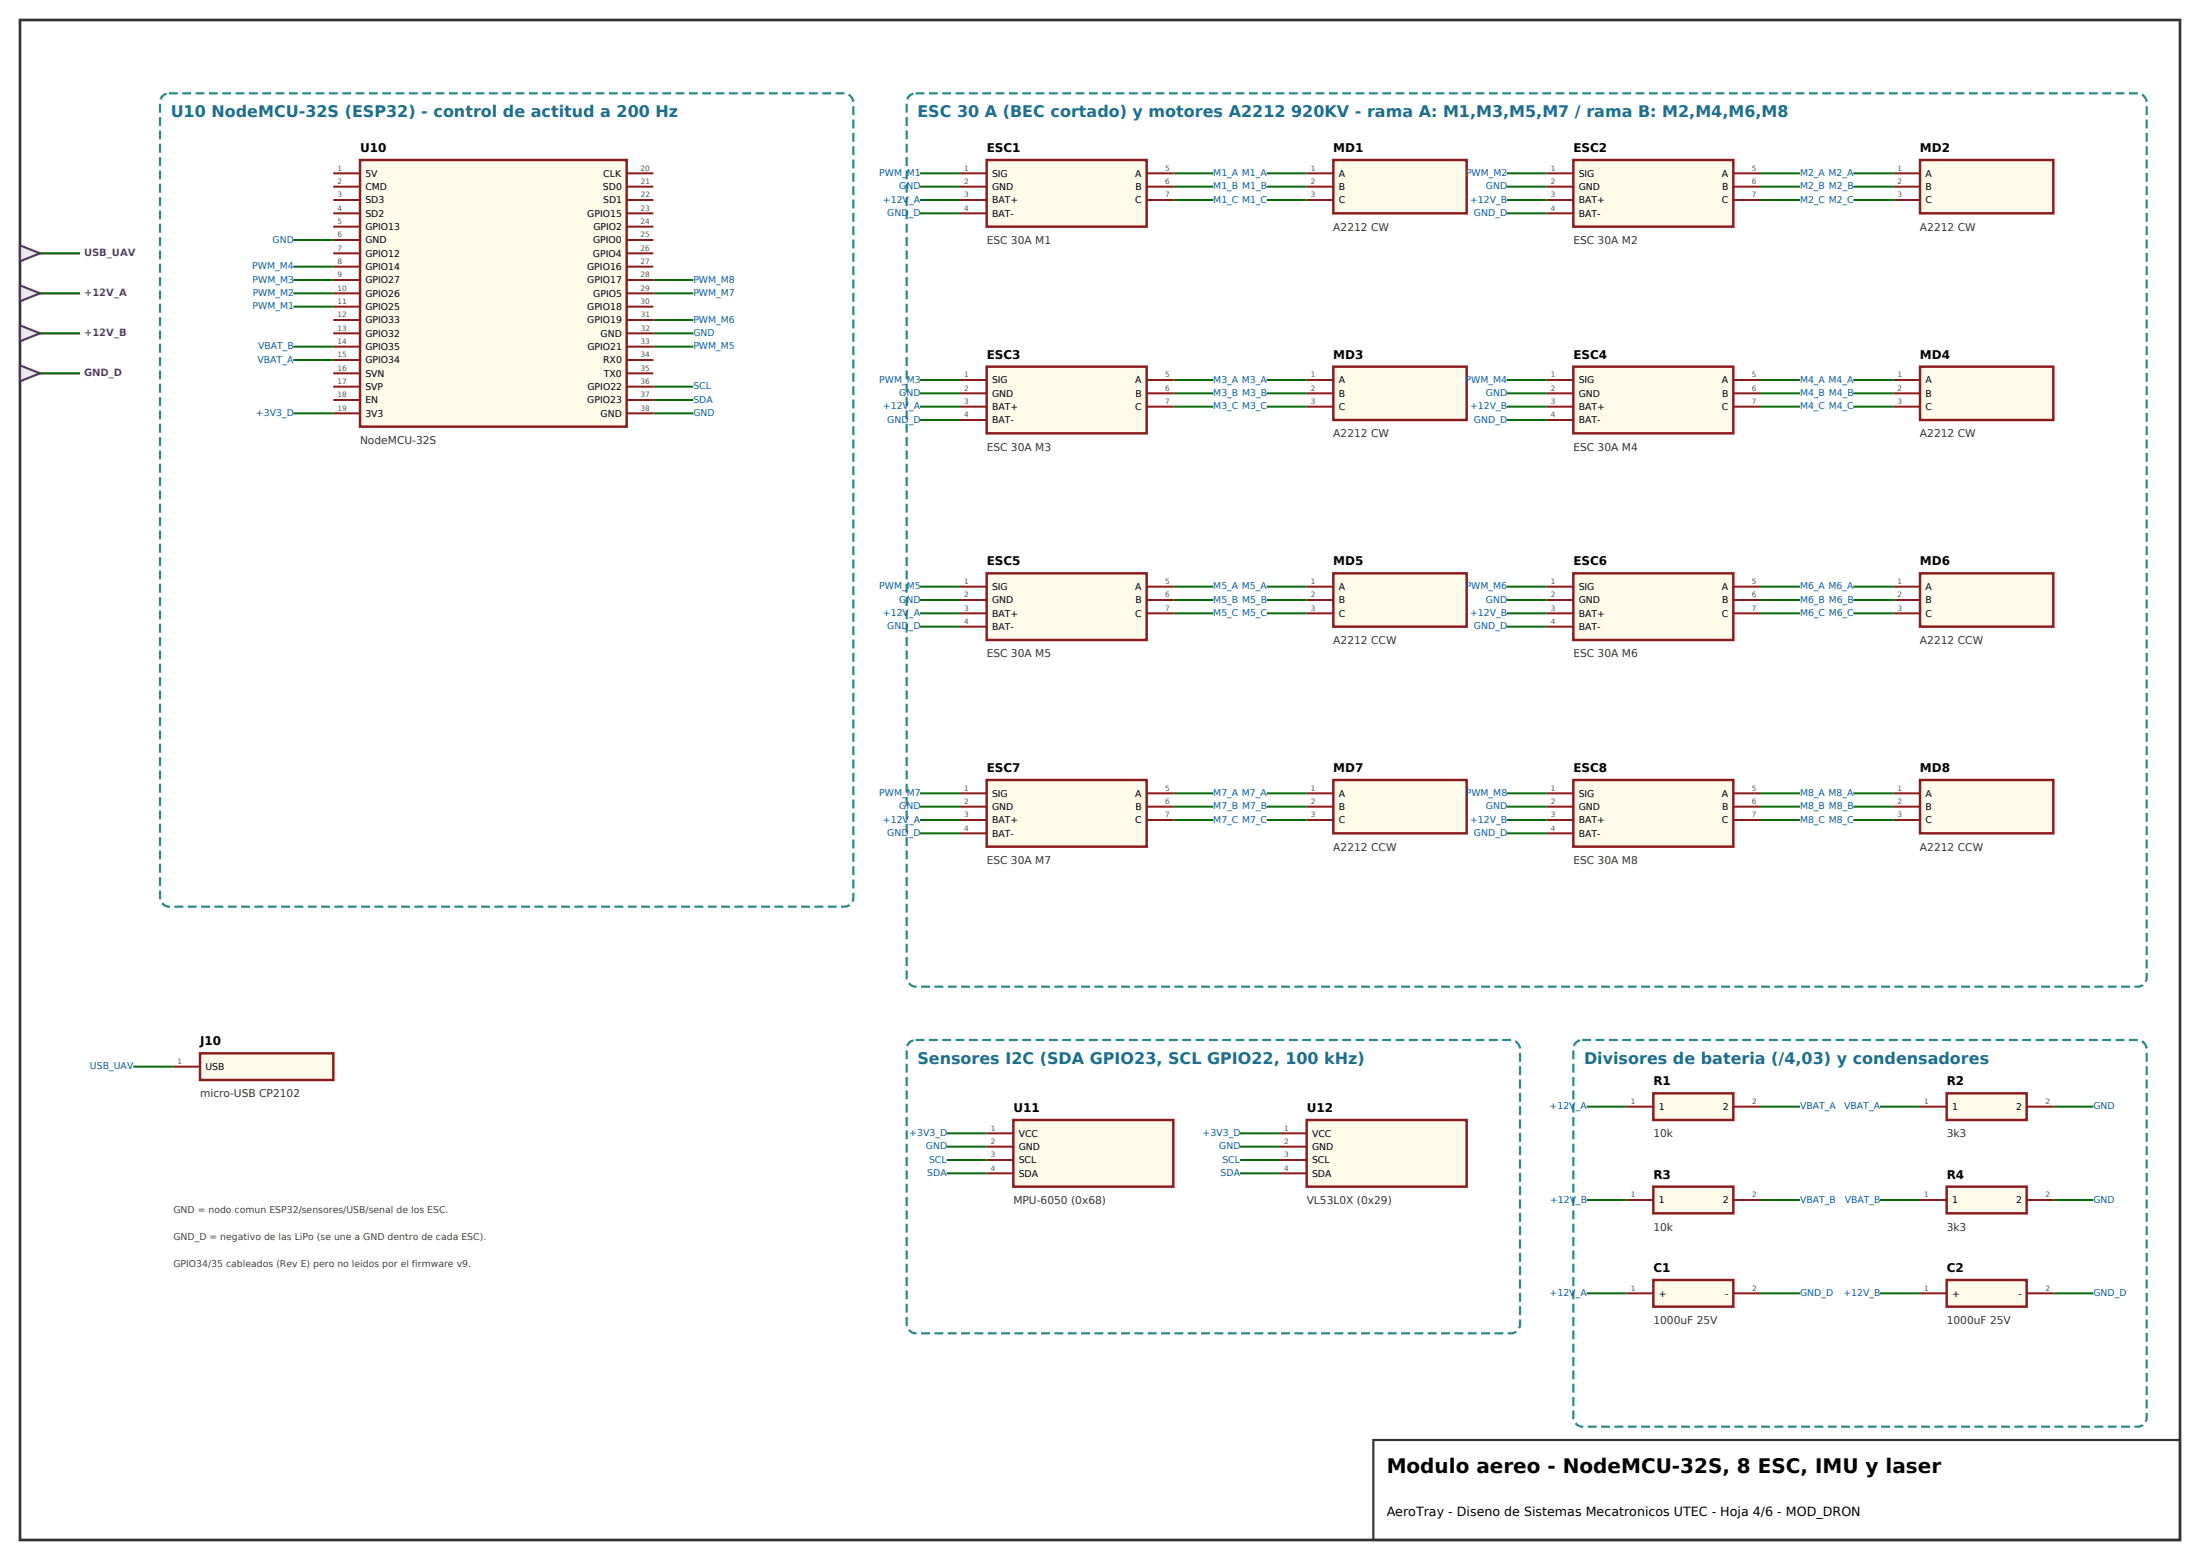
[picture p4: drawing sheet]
<svg xmlns="http://www.w3.org/2000/svg" width="262mm" height="186mm" viewBox="0 0 262 186" stroke-linecap="round" stroke-linejoin="round" font-family="sans-serif">
<path d="M2.4 2.4h257.2v181h-257.2z" fill="none" stroke="#333" stroke-width=".32"/>
<path d="M163.5 171.4h96.1v12h-96.1z" fill="none" stroke="#333" stroke-width=".26"/>
<path d="M19.3 11.5l.5-.3 .3-.1h80.4a1.13 1.13 0 0 1 1.1 1.1v94.7a1.06 1.06 0 0 1-1.1 1h-80.4a1.13 1.13 0 0 1-1.1-1v-94.7zM108.4 11.3l.6-.2h145.5a1.13 1.13 0 0 1 1.1 1.1v104.2a1.06 1.06 0 0 1-1.1 1.1h-145.5a1.13 1.13 0 0 1-1.1-1.1v-104.2l.1-.4zM108.2 124.3l.5-.4 .3-.1h70.9a1.13 1.13 0 0 1 1.1 1.1v32.8a1.06 1.06 0 0 1-1.1 1h-70.9a1.13 1.13 0 0 1-1.1-1v-32.8zM187.5 124.3l.5-.4 .4-.1h66.1a1.13 1.13 0 0 1 1.1 1.1v43.9a1.06 1.06 0 0 1-1.1 1.1h-66.1a1.13 1.13 0 0 1-1.1-1.1v-43.9z" fill="none" stroke="#2a8a8a" stroke-width=".26" stroke-dasharray="1.1 .5" stroke-linecap="butt"/>
<path d="M42.9 19h31.7v31.8h-31.7z" fill="#fffbea" stroke="#8b1a1a" stroke-width=".29"/>
<g fill="none" stroke="#8b1a1a" stroke-width=".24">
<path d="M39.7 20.6h3.2M39.7 22.2h3.2M39.7 23.8h3.2M39.7 25.4h3.2M39.7 27h3.2M39.7 28.6h3.2M39.7 30.2h3.2M39.7 31.7h3.2M39.7 33.3h3.2M39.7 34.9h3.2M39.7 36.5h3.2M39.7 38.1h3.2"/>
<path d="M39.7 39.7h3.2M74.6 20.6h3.2M74.6 22.2h3.2M74.6 23.8h3.2M74.6 25.4h3.2M74.6 27h3.2M74.6 28.6h3.2M74.6 30.2h3.2M74.6 31.7h3.2M74.6 33.3h3.2M74.6 34.9h3.2M74.6 36.5h3.2"/>
<path d="M74.6 38.1h3.2M74.6 39.7h3.2M39.7 41.3h3.2M39.7 42.9h3.2M39.7 44.4h3.2M39.7 46h3.2M39.7 47.6h3.2M39.7 49.2h3.2M74.6 41.3h3.2M74.6 42.9h3.2M74.6 44.4h3.2M74.6 46h3.2"/>
<path d="M74.6 47.6h3.2M74.6 49.2h3.2"/>
</g>
<g fill="none" stroke="#0a6b0a" stroke-width=".24">
<path d="M34.9 28.6h4.8M34.9 31.7h4.8M34.9 33.3h4.8M34.9 34.9h4.8M34.9 36.5h4.8M77.8 33.3h4.7M77.8 34.9h4.7M77.8 38.1h4.7M77.8 39.7h4.7M34.9 41.3h4.8M34.9 42.9h4.8M34.9 49.2h4.8"/>
<path d="M77.8 41.3h4.7M77.8 49.2h4.7M77.8 46h4.7M77.8 47.6h4.7"/>
</g>
<path d="M23.8 125.4h15.9v3.2h-15.9z" fill="#fffbea" stroke="#8b1a1a" stroke-width=".29"/>
<path d="M20.6 127h3.2" fill="none" stroke="#8b1a1a" stroke-width=".24"/>
<path d="M15.9 127h4.7" fill="none" stroke="#0a6b0a" stroke-width=".24"/>
<path d="M117.5 19h19v8h-19z" fill="#fffbea" stroke="#8b1a1a" stroke-width=".29"/>
<path d="M114.3 20.6h3.2M114.3 22.2h3.2M114.3 23.8h3.2M114.3 25.4h3.2M136.5 20.6h3.2M136.5 22.2h3.2M136.5 23.8h3.2" fill="none" stroke="#8b1a1a" stroke-width=".24"/>
<path d="M109.5 20.6h4.8M109.5 22.2h4.8M109.5 23.8h4.8M109.5 25.4h4.8M139.7 20.6h4.8M139.7 22.2h4.8M139.7 23.8h4.8" fill="none" stroke="#0a6b0a" stroke-width=".24"/>
<path d="M158.7 19h15.9v6.4h-15.9z" fill="#fffbea" stroke="#8b1a1a" stroke-width=".29"/>
<path d="M155.6 20.6h3.1M155.6 22.2h3.1M155.6 23.8h3.1" fill="none" stroke="#8b1a1a" stroke-width=".24"/>
<path d="M150.8 20.6h4.8M150.8 22.2h4.8M150.8 23.8h4.8" fill="none" stroke="#0a6b0a" stroke-width=".24"/>
<path d="M187.3 19h19.1v8h-19.1z" fill="#fffbea" stroke="#8b1a1a" stroke-width=".29"/>
<path d="M184.1 20.6h3.2M184.1 22.2h3.2M184.1 23.8h3.2M184.1 25.4h3.2M206.4 20.6h3.1M206.4 22.2h3.1M206.4 23.8h3.1" fill="none" stroke="#8b1a1a" stroke-width=".24"/>
<path d="M179.4 20.6h4.7M179.4 22.2h4.7M179.4 23.8h4.7M179.4 25.4h4.7M209.5 20.6h4.8M209.5 22.2h4.8M209.5 23.8h4.8" fill="none" stroke="#0a6b0a" stroke-width=".24"/>
<path d="M228.6 19h15.9v6.4h-15.9z" fill="#fffbea" stroke="#8b1a1a" stroke-width=".29"/>
<path d="M225.4 20.6h3.2M225.4 22.2h3.2M225.4 23.8h3.2" fill="none" stroke="#8b1a1a" stroke-width=".24"/>
<path d="M220.7 20.6h4.7M220.7 22.2h4.7M220.7 23.8h4.7" fill="none" stroke="#0a6b0a" stroke-width=".24"/>
<path d="M117.5 43.7h19v7.9h-19z" fill="#fffbea" stroke="#8b1a1a" stroke-width=".29"/>
<path d="M114.3 45.2h3.2M114.3 46.8h3.2M114.3 48.4h3.2M114.3 50h3.2M136.5 45.2h3.2M136.5 46.8h3.2M136.5 48.4h3.2" fill="none" stroke="#8b1a1a" stroke-width=".24"/>
<path d="M109.5 45.2h4.8M109.5 46.8h4.8M109.5 48.4h4.8M109.5 50h4.8M139.7 45.2h4.8M139.7 46.8h4.8M139.7 48.4h4.8" fill="none" stroke="#0a6b0a" stroke-width=".24"/>
<path d="M158.7 43.7h15.9v6.3h-15.9z" fill="#fffbea" stroke="#8b1a1a" stroke-width=".29"/>
<path d="M155.6 45.2h3.1M155.6 46.8h3.1M155.6 48.4h3.1" fill="none" stroke="#8b1a1a" stroke-width=".24"/>
<path d="M150.8 45.2h4.8M150.8 46.8h4.8M150.8 48.4h4.8" fill="none" stroke="#0a6b0a" stroke-width=".24"/>
<path d="M187.3 43.7h19.1v7.9h-19.1z" fill="#fffbea" stroke="#8b1a1a" stroke-width=".29"/>
<path d="M184.1 45.2h3.2M184.1 46.8h3.2M184.1 48.4h3.2M184.1 50h3.2M206.4 45.2h3.1M206.4 46.8h3.1M206.4 48.4h3.1" fill="none" stroke="#8b1a1a" stroke-width=".24"/>
<path d="M179.4 45.2h4.7M179.4 46.8h4.7M179.4 48.4h4.7M179.4 50h4.7M209.5 45.2h4.8M209.5 46.8h4.8M209.5 48.4h4.8" fill="none" stroke="#0a6b0a" stroke-width=".24"/>
<path d="M228.6 43.7h15.9v6.3h-15.9z" fill="#fffbea" stroke="#8b1a1a" stroke-width=".29"/>
<path d="M225.4 45.2h3.2M225.4 46.8h3.2M225.4 48.4h3.2" fill="none" stroke="#8b1a1a" stroke-width=".24"/>
<path d="M220.7 45.2h4.7M220.7 46.8h4.7M220.7 48.4h4.7" fill="none" stroke="#0a6b0a" stroke-width=".24"/>
<path d="M117.5 68.3h19v7.9h-19z" fill="#fffbea" stroke="#8b1a1a" stroke-width=".29"/>
<path d="M114.3 69.8h3.2M114.3 71.4h3.2M114.3 73h3.2M114.3 74.6h3.2M136.5 69.8h3.2M136.5 71.4h3.2M136.5 73h3.2" fill="none" stroke="#8b1a1a" stroke-width=".24"/>
<path d="M109.5 69.8h4.8M109.5 71.4h4.8M109.5 73h4.8M109.5 74.6h4.8M139.7 69.8h4.8M139.7 71.4h4.8M139.7 73h4.8" fill="none" stroke="#0a6b0a" stroke-width=".24"/>
<path d="M158.7 68.3h15.9v6.3h-15.9z" fill="#fffbea" stroke="#8b1a1a" stroke-width=".29"/>
<path d="M155.6 69.8h3.1M155.6 71.4h3.1M155.6 73h3.1" fill="none" stroke="#8b1a1a" stroke-width=".24"/>
<path d="M150.8 69.8h4.8M150.8 71.4h4.8M150.8 73h4.8" fill="none" stroke="#0a6b0a" stroke-width=".24"/>
<path d="M187.3 68.3h19.1v7.9h-19.1z" fill="#fffbea" stroke="#8b1a1a" stroke-width=".29"/>
<path d="M184.1 69.8h3.2M184.1 71.4h3.2M184.1 73h3.2M184.1 74.6h3.2M206.4 69.8h3.1M206.4 71.4h3.1M206.4 73h3.1" fill="none" stroke="#8b1a1a" stroke-width=".24"/>
<path d="M179.4 69.8h4.7M179.4 71.4h4.7M179.4 73h4.7M179.4 74.6h4.7M209.5 69.8h4.8M209.5 71.4h4.8M209.5 73h4.8" fill="none" stroke="#0a6b0a" stroke-width=".24"/>
<path d="M228.6 68.3h15.9v6.3h-15.9z" fill="#fffbea" stroke="#8b1a1a" stroke-width=".29"/>
<path d="M225.4 69.8h3.2M225.4 71.4h3.2M225.4 73h3.2" fill="none" stroke="#8b1a1a" stroke-width=".24"/>
<path d="M220.7 69.8h4.7M220.7 71.4h4.7M220.7 73h4.7" fill="none" stroke="#0a6b0a" stroke-width=".24"/>
<path d="M117.5 92.9h19v7.9h-19z" fill="#fffbea" stroke="#8b1a1a" stroke-width=".29"/>
<path d="M114.3 94.5h3.2M114.3 96h3.2M114.3 97.6h3.2M114.3 99.2h3.2M136.5 94.5h3.2M136.5 96h3.2M136.5 97.6h3.2" fill="none" stroke="#8b1a1a" stroke-width=".24"/>
<path d="M109.5 94.5h4.8M109.5 96h4.8M109.5 97.6h4.8M109.5 99.2h4.8M139.7 94.5h4.8M139.7 96h4.8M139.7 97.6h4.8" fill="none" stroke="#0a6b0a" stroke-width=".24"/>
<path d="M158.7 92.9h15.9v6.3h-15.9z" fill="#fffbea" stroke="#8b1a1a" stroke-width=".29"/>
<path d="M155.6 94.5h3.1M155.6 96h3.1M155.6 97.6h3.1" fill="none" stroke="#8b1a1a" stroke-width=".24"/>
<path d="M150.8 94.5h4.8M150.8 96h4.8M150.8 97.6h4.8" fill="none" stroke="#0a6b0a" stroke-width=".24"/>
<path d="M187.3 92.9h19.1v7.9h-19.1z" fill="#fffbea" stroke="#8b1a1a" stroke-width=".29"/>
<path d="M184.1 94.5h3.2M184.1 96h3.2M184.1 97.6h3.2M184.1 99.2h3.2M206.4 94.5h3.1M206.4 96h3.1M206.4 97.6h3.1" fill="none" stroke="#8b1a1a" stroke-width=".24"/>
<path d="M179.4 94.5h4.7M179.4 96h4.7M179.4 97.6h4.7M179.4 99.2h4.7M209.5 94.5h4.8M209.5 96h4.8M209.5 97.6h4.8" fill="none" stroke="#0a6b0a" stroke-width=".24"/>
<path d="M228.6 92.9h15.9v6.3h-15.9z" fill="#fffbea" stroke="#8b1a1a" stroke-width=".29"/>
<path d="M225.4 94.5h3.2M225.4 96h3.2M225.4 97.6h3.2" fill="none" stroke="#8b1a1a" stroke-width=".24"/>
<path d="M220.7 94.5h4.7M220.7 96h4.7M220.7 97.6h4.7" fill="none" stroke="#0a6b0a" stroke-width=".24"/>
<path d="M120.6 133.3h19.1v8h-19.1z" fill="#fffbea" stroke="#8b1a1a" stroke-width=".29"/>
<path d="M117.5 134.9h3.1M117.5 136.5h3.1M117.5 138.1h3.1M117.5 139.7h3.1" fill="none" stroke="#8b1a1a" stroke-width=".24"/>
<path d="M112.7 134.9h4.8M112.7 136.5h4.8M112.7 138.1h4.8M112.7 139.7h4.8" fill="none" stroke="#0a6b0a" stroke-width=".24"/>
<path d="M155.6 133.3h19v8h-19z" fill="#fffbea" stroke="#8b1a1a" stroke-width=".29"/>
<path d="M152.4 134.9h3.2M152.4 136.5h3.2M152.4 138.1h3.2M152.4 139.7h3.2" fill="none" stroke="#8b1a1a" stroke-width=".24"/>
<path d="M147.6 134.9h4.8M147.6 136.5h4.8M147.6 138.1h4.8M147.6 139.7h4.8" fill="none" stroke="#0a6b0a" stroke-width=".24"/>
<path d="M196.8 130.2h9.6v3.1h-9.6z" fill="#fffbea" stroke="#8b1a1a" stroke-width=".29"/>
<path d="M193.7 131.8h3.1M206.4 131.8h3.1" fill="none" stroke="#8b1a1a" stroke-width=".24"/>
<path d="M188.9 131.8h4.8M209.5 131.8h4.8" fill="none" stroke="#0a6b0a" stroke-width=".24"/>
<path d="M231.8 130.2h9.5v3.1h-9.5z" fill="#fffbea" stroke="#8b1a1a" stroke-width=".29"/>
<path d="M228.6 131.8h3.2M241.3 131.8h3.2" fill="none" stroke="#8b1a1a" stroke-width=".24"/>
<path d="M223.8 131.8h4.8M244.5 131.8h4.7" fill="none" stroke="#0a6b0a" stroke-width=".24"/>
<path d="M196.8 141.3h9.6v3.2h-9.6z" fill="#fffbea" stroke="#8b1a1a" stroke-width=".29"/>
<path d="M193.7 142.9h3.1M206.4 142.9h3.1" fill="none" stroke="#8b1a1a" stroke-width=".24"/>
<path d="M188.9 142.9h4.8M209.5 142.9h4.8" fill="none" stroke="#0a6b0a" stroke-width=".24"/>
<path d="M231.8 141.3h9.5v3.2h-9.5z" fill="#fffbea" stroke="#8b1a1a" stroke-width=".29"/>
<path d="M228.6 142.9h3.2M241.3 142.9h3.2" fill="none" stroke="#8b1a1a" stroke-width=".24"/>
<path d="M223.8 142.9h4.8M244.5 142.9h4.7" fill="none" stroke="#0a6b0a" stroke-width=".24"/>
<path d="M196.8 152.4h9.6v3.2h-9.6z" fill="#fffbea" stroke="#8b1a1a" stroke-width=".29"/>
<path d="M193.7 154h3.1M206.4 154h3.1" fill="none" stroke="#8b1a1a" stroke-width=".24"/>
<path d="M188.9 154h4.8M209.5 154h4.8" fill="none" stroke="#0a6b0a" stroke-width=".24"/>
<path d="M231.8 152.4h9.5v3.2h-9.5z" fill="#fffbea" stroke="#8b1a1a" stroke-width=".29"/>
<path d="M228.6 154h3.2M241.3 154h3.2" fill="none" stroke="#8b1a1a" stroke-width=".24"/>
<path d="M223.8 154h4.8M244.5 154h4.7" fill="none" stroke="#0a6b0a" stroke-width=".24"/>
<path d="M2.4 29.2l2.4 1-2.4 .9z" fill="#e9d3f5" stroke="#6a2c91" stroke-width=".26"/>
<path d="M4.8 30.2h4.7" fill="none" stroke="#0a6b0a" stroke-width=".26"/>
<path d="M2.4 34l2.4 .9-2.4 1z" fill="#e9d3f5" stroke="#6a2c91" stroke-width=".26"/>
<path d="M4.8 34.9h4.7" fill="none" stroke="#0a6b0a" stroke-width=".26"/>
<path d="M2.4 38.7l2.4 1-2.4 .9z" fill="#e9d3f5" stroke="#6a2c91" stroke-width=".26"/>
<path d="M4.8 39.7h4.7" fill="none" stroke="#0a6b0a" stroke-width=".26"/>
<path d="M2.4 43.5l2.4 .9-2.4 1z" fill="#e9d3f5" stroke="#6a2c91" stroke-width=".26"/>
<path d="M4.8 44.4h4.7" fill="none" stroke="#0a6b0a" stroke-width=".26"/>
<text font-size="2.4" x="165.1" y="175.4">Modulo aereo - NodeMCU-32S, 8 ESC, IMU y laser</text>
<g font-size="1.9" fill="#1f6f8b">
<text x="20.3" y="14">U10 NodeMCU-32S (ESP32) - control de actitud a 200 Hz</text>
<text x="109.2" y="14">ESC 30 A (BEC cortado) y motores A2212 920KV - rama A: M1,M3,M5,M7 / rama B: M2,M4,M6,M8</text>
<text x="109.2" y="126.7">Sensores I2C (SDA GPIO23, SCL GPIO22, 100 kHz)</text>
<text x="188.6" y="126.7">Divisores de bateria (/4,03) y condensadores</text>
</g>
<text font-size="1.5" x="165.1" y="180.5">AeroTray - Diseno de Sistemas Mecatronicos UTEC - Hoja 4/6 - MOD_DRON</text>
<g font-size="1.4">
<text x="42.9" y="18.1">U10</text>
<text x="117.5" y="18.1">ESC1</text>
<text x="158.7" y="18.1">MD1</text>
<text x="187.3" y="18.1">ESC2</text>
<text x="228.6" y="18.1">MD2</text>
<text x="117.5" y="42.7">ESC3</text>
<text x="158.7" y="42.7">MD3</text>
<text x="187.3" y="42.7">ESC4</text>
<text x="228.6" y="42.7">MD4</text>
<text x="117.5" y="67.3">ESC5</text>
<text x="158.7" y="67.3">MD5</text>
<text x="187.3" y="67.3">ESC6</text>
<text x="228.6" y="67.3">MD6</text>
<text x="117.5" y="91.9">ESC7</text>
<text x="158.7" y="91.9">MD7</text>
<text x="187.3" y="91.9">ESC8</text>
<text x="228.6" y="91.9">MD8</text>
<text x="23.8" y="124.5">J10</text>
<text x="196.8" y="129.2">R1</text>
<text x="231.8" y="129.2">R2</text>
<text x="120.6" y="132.4">U11</text>
<text x="155.6" y="132.4">U12</text>
<text x="196.8" y="140.3">R3</text>
<text x="231.8" y="140.3">R4</text>
<text x="196.8" y="151.4">C1</text>
<text x="231.8" y="151.4">C2</text>
</g>
<g font-size="1.3" fill="#333">
<text x="117.5" y="29.1">ESC 30A M1</text>
<text x="158.7" y="27.5">A2212 CW</text>
<text x="187.3" y="29.1">ESC 30A M2</text>
<text x="228.6" y="27.5">A2212 CW</text>
<text x="42.9" y="52.9">NodeMCU-32S</text>
<text x="117.5" y="53.7">ESC 30A M3</text>
<text x="158.7" y="52.1">A2212 CW</text>
<text x="187.3" y="53.7">ESC 30A M4</text>
<text x="228.6" y="52.1">A2212 CW</text>
<text x="158.7" y="76.7">A2212 CCW</text>
<text x="228.6" y="76.7">A2212 CCW</text>
<text x="117.5" y="78.3">ESC 30A M5</text>
<text x="187.3" y="78.3">ESC 30A M6</text>
<text x="158.7" y="101.3">A2212 CCW</text>
<text x="228.6" y="101.3">A2212 CCW</text>
<text x="117.5" y="102.9">ESC 30A M7</text>
<text x="187.3" y="102.9">ESC 30A M8</text>
<text x="23.8" y="130.7">micro-USB CP2102</text>
<text x="196.8" y="135.4">10k</text>
<text x="231.8" y="135.4">3k3</text>
<text x="120.6" y="143.4">MPU-6050 (0x68)</text>
<text x="155.6" y="143.4">VL53L0X (0x29)</text>
<text x="196.8" y="146.5">10k</text>
<text x="231.8" y="146.5">3k3</text>
<text x="196.8" y="157.6">1000uF 25V</text>
<text x="231.8" y="157.6">1000uF 25V</text>
</g>
<g font-size="1.2" fill="#6a2c91">
<text x="10" y="30.5">USB_UAV</text>
<text x="10" y="35.2">+12V_A</text>
<text x="10" y="40">+12V_B</text>
<text x="10" y="44.8">GND_D</text>
</g>
<g font-size="1.1">
<text x="43.5" y="21">5V</text>
<text x="43.5" y="22.6">CMD</text>
<text x="71.8" y="22.6">SD0</text>
<text x="71.8" y="21">CLK</text>
<text x="118.1" y="21">SIG</text>
<text x="118.1" y="22.6">GND</text>
<text x="135.1" y="21">A</text>
<text x="135.2" y="22.6">B</text>
<text x="159.4" y="21">A</text>
<text x="159.4" y="22.6">B</text>
<text x="188" y="21">SIG</text>
<text x="188" y="22.6">GND</text>
<text x="205" y="21">A</text>
<text x="205.1" y="22.6">B</text>
<text x="229.2" y="21">A</text>
<text x="229.2" y="22.6">B</text>
<text x="43.5" y="24.2">SD3</text>
<text x="43.5" y="25.8">SD2</text>
<text x="43.5" y="27.4">GPIO13</text>
<text x="43.5" y="29">GND</text>
<text x="69.9" y="25.8">GPIO15</text>
<text x="70.6" y="29">GPIO0</text>
<text x="70.6" y="27.4">GPIO2</text>
<text x="71.8" y="24.2">SD1</text>
<text x="118.1" y="24.2">BAT+</text>
<text x="118.1" y="25.8">BAT-</text>
<text x="135.2" y="24.2">C</text>
<text x="159.4" y="24.2">C</text>
<text x="188" y="24.2">BAT+</text>
<text x="188" y="25.8">BAT-</text>
<text x="205" y="24.2">C</text>
<text x="229.2" y="24.2">C</text>
<text x="43.5" y="30.6">GPIO12</text>
<text x="43.5" y="32.1">GPIO14</text>
<text x="43.5" y="33.7">GPIO27</text>
<text x="43.5" y="35.3">GPIO26</text>
<text x="69.9" y="32.1">GPIO16</text>
<text x="69.9" y="33.7">GPIO17</text>
<text x="70.6" y="30.6">GPIO4</text>
<text x="70.6" y="35.3">GPIO5</text>
<text x="43.5" y="36.9">GPIO25</text>
<text x="43.5" y="38.5">GPIO33</text>
<text x="43.5" y="40.1">GPIO32</text>
<text x="43.5" y="41.7">GPIO35</text>
<text x="69.9" y="36.9">GPIO18</text>
<text x="69.9" y="38.5">GPIO19</text>
<text x="69.9" y="41.7">GPIO21</text>
<text x="71.5" y="40.1">GND</text>
<text x="43.5" y="43.3">GPIO34</text>
<text x="43.5" y="44.8">SVN</text>
<text x="43.5" y="46.4">SVP</text>
<text x="69.9" y="46.4">GPIO22</text>
<text x="71.8" y="43.3">RX0</text>
<text x="71.9" y="44.8">TX0</text>
<text x="118.1" y="45.6">SIG</text>
<text x="118.1" y="47.2">GND</text>
<text x="135.1" y="45.6">A</text>
<text x="135.2" y="47.2">B</text>
<text x="159.4" y="45.6">A</text>
<text x="159.4" y="47.2">B</text>
<text x="188" y="45.6">SIG</text>
<text x="188" y="47.2">GND</text>
<text x="205" y="45.6">A</text>
<text x="205.1" y="47.2">B</text>
<text x="229.2" y="45.6">A</text>
<text x="229.2" y="47.2">B</text>
<text x="43.5" y="48">EN</text>
<text x="43.5" y="49.6">3V3</text>
<text x="69.9" y="48">GPIO23</text>
<text x="71.5" y="49.6">GND</text>
<text x="118.1" y="48.8">BAT+</text>
<text x="118.1" y="50.4">BAT-</text>
<text x="135.2" y="48.8">C</text>
<text x="159.4" y="48.8">C</text>
<text x="188" y="48.8">BAT+</text>
<text x="188" y="50.4">BAT-</text>
<text x="205" y="48.8">C</text>
<text x="229.2" y="48.8">C</text>
<text x="118.1" y="70.2">SIG</text>
<text x="118.1" y="71.8">GND</text>
<text x="135.1" y="70.2">A</text>
<text x="135.2" y="71.8">B</text>
<text x="159.4" y="70.2">A</text>
<text x="159.4" y="71.8">B</text>
<text x="188" y="70.2">SIG</text>
<text x="188" y="71.8">GND</text>
<text x="205" y="70.2">A</text>
<text x="205.1" y="71.8">B</text>
<text x="229.2" y="70.2">A</text>
<text x="229.2" y="71.8">B</text>
<text x="118.1" y="73.4">BAT+</text>
<text x="118.1" y="75">BAT-</text>
<text x="135.2" y="73.4">C</text>
<text x="159.4" y="73.4">C</text>
<text x="188" y="73.4">BAT+</text>
<text x="188" y="75">BAT-</text>
<text x="205" y="73.4">C</text>
<text x="229.2" y="73.4">C</text>
<text x="118.1" y="94.9">SIG</text>
<text x="135.1" y="94.9">A</text>
<text x="159.4" y="94.9">A</text>
<text x="188" y="94.9">SIG</text>
<text x="205" y="94.9">A</text>
<text x="229.2" y="94.9">A</text>
<text x="118.1" y="96.4">GND</text>
<text x="118.1" y="98">BAT+</text>
<text x="118.1" y="99.6">BAT-</text>
<text x="135.2" y="98">C</text>
<text x="135.2" y="96.4">B</text>
<text x="159.4" y="96.4">B</text>
<text x="159.4" y="98">C</text>
<text x="188" y="96.4">GND</text>
<text x="188" y="98">BAT+</text>
<text x="188" y="99.6">BAT-</text>
<text x="205" y="98">C</text>
<text x="205.1" y="96.4">B</text>
<text x="229.2" y="96.4">B</text>
<text x="229.2" y="98">C</text>
<text x="24.4" y="127.4">USB</text>
<text x="121.3" y="135.3">VCC</text>
<text x="121.3" y="136.9">GND</text>
<text x="156.2" y="135.3">VCC</text>
<text x="156.2" y="136.9">GND</text>
<text x="197.5" y="132.2">1</text>
<text x="205.1" y="132.2">2</text>
<text x="232.4" y="132.2">1</text>
<text x="240.1" y="132.2">2</text>
<text x="121.3" y="138.5">SCL</text>
<text x="121.3" y="140.1">SDA</text>
<text x="156.2" y="138.5">SCL</text>
<text x="156.2" y="140.1">SDA</text>
<text x="197.5" y="143.3">1</text>
<text x="205.1" y="143.3">2</text>
<text x="232.4" y="143.3">1</text>
<text x="240.1" y="143.3">2</text>
<text x="197.5" y="154.4">+</text>
<text x="205.4" y="154.4">-</text>
<text x="232.4" y="154.4">+</text>
<text x="240.3" y="154.4">-</text>
</g>
<g font-size="1.1" fill="#0a5ab0">
<text x="104.7" y="21">PWM_M1</text>
<text x="107.1" y="22.5">GND</text>
<text x="144.5" y="21">M1_A M1_A</text>
<text x="144.5" y="22.5">M1_B M1_B</text>
<text x="174.5" y="21">PWM_M2</text>
<text x="176.9" y="22.5">GND</text>
<text x="214.3" y="21">M2_A M2_A</text>
<text x="214.3" y="22.5">M2_B M2_B</text>
<text x="32.4" y="28.9">GND</text>
<text x="105.1" y="24.1">+12V_A</text>
<text x="105.6" y="25.7">GND_D</text>
<text x="144.5" y="24.1">M1_C M1_C</text>
<text x="175" y="24.1">+12V_B</text>
<text x="175.5" y="25.7">GND_D</text>
<text x="214.3" y="24.1">M2_C M2_C</text>
<text x="30" y="32.1">PWM_M4</text>
<text x="30.1" y="33.7">PWM_M3</text>
<text x="30.1" y="35.2">PWM_M2</text>
<text x="82.5" y="33.7">PWM_M8</text>
<text x="82.5" y="35.2">PWM_M7</text>
<text x="30.1" y="36.8">PWM_M1</text>
<text x="30.7" y="41.6">VBAT_B</text>
<text x="82.5" y="38.4">PWM_M6</text>
<text x="82.5" y="40">GND</text>
<text x="82.5" y="41.6">PWM_M5</text>
<text x="30.7" y="43.2">VBAT_A</text>
<text x="82.5" y="46.4">SCL</text>
<text x="82.5" y="47.9">SDA</text>
<text x="104.7" y="45.6">PWM_M3</text>
<text x="107.1" y="47.1">GND</text>
<text x="144.5" y="45.6">M3_A M3_A</text>
<text x="144.5" y="47.1">M3_B M3_B</text>
<text x="174.5" y="45.6">PWM_M4</text>
<text x="176.9" y="47.1">GND</text>
<text x="214.3" y="45.6">M4_A M4_A</text>
<text x="214.3" y="47.1">M4_B M4_B</text>
<text x="30.5" y="49.5">+3V3_D</text>
<text x="82.5" y="49.5">GND</text>
<text x="105.1" y="48.7">+12V_A</text>
<text x="105.6" y="50.3">GND_D</text>
<text x="144.5" y="48.7">M3_C M3_C</text>
<text x="175" y="48.7">+12V_B</text>
<text x="175.5" y="50.3">GND_D</text>
<text x="214.3" y="48.7">M4_C M4_C</text>
<text x="104.7" y="70.2">PWM_M5</text>
<text x="107.1" y="71.8">GND</text>
<text x="144.5" y="70.2">M5_A M5_A</text>
<text x="144.5" y="71.8">M5_B M5_B</text>
<text x="174.5" y="70.2">PWM_M6</text>
<text x="176.9" y="71.8">GND</text>
<text x="214.3" y="70.2">M6_A M6_A</text>
<text x="214.3" y="71.8">M6_B M6_B</text>
<text x="105.1" y="73.3">+12V_A</text>
<text x="105.6" y="74.9">GND_D</text>
<text x="144.5" y="73.3">M5_C M5_C</text>
<text x="175" y="73.3">+12V_B</text>
<text x="175.5" y="74.9">GND_D</text>
<text x="214.3" y="73.3">M6_C M6_C</text>
<text x="104.7" y="94.8">PWM_M7</text>
<text x="144.5" y="94.8">M7_A M7_A</text>
<text x="174.5" y="94.8">PWM_M8</text>
<text x="214.3" y="94.8">M8_A M8_A</text>
<text x="105.1" y="97.9">+12V_A</text>
<text x="105.6" y="99.5">GND_D</text>
<text x="107.1" y="96.4">GND</text>
<text x="144.5" y="96.4">M7_B M7_B</text>
<text x="144.5" y="97.9">M7_C M7_C</text>
<text x="175" y="97.9">+12V_B</text>
<text x="175.5" y="99.5">GND_D</text>
<text x="176.9" y="96.4">GND</text>
<text x="214.3" y="96.4">M8_B M8_B</text>
<text x="214.3" y="97.9">M8_C M8_C</text>
<text x="10.7" y="127.3">USB_UAV</text>
<text x="108.3" y="135.3">+3V3_D</text>
<text x="110.2" y="136.8">GND</text>
<text x="143.2" y="135.3">+3V3_D</text>
<text x="145.2" y="136.8">GND</text>
<text x="184.5" y="132.1">+12V_A</text>
<text x="214.3" y="132.1">VBAT_A</text>
<text x="219.6" y="132.1">VBAT_A</text>
<text x="249.2" y="132.1">GND</text>
<text x="110.4" y="140">SDA</text>
<text x="110.6" y="138.4">SCL</text>
<text x="145.3" y="140">SDA</text>
<text x="145.5" y="138.4">SCL</text>
<text x="184.6" y="143.2">+12V_B</text>
<text x="214.3" y="143.2">VBAT_B</text>
<text x="219.6" y="143.2">VBAT_B</text>
<text x="249.2" y="143.2">GND</text>
<text x="184.5" y="154.3">+12V_A</text>
<text x="214.3" y="154.3">GND_D</text>
<text x="219.5" y="154.3">+12V_B</text>
<text x="249.2" y="154.3">GND_D</text>
</g>
<g font-size="1.1" fill="#444">
<text x="20.6" y="144.5">GND = nodo comun ESP32/sensores/USB/senal de los ESC.</text>
<text x="20.6" y="147.6">GND_D = negativo de las LiPo (se une a GND dentro de cada ESC).</text>
<text x="20.6" y="150.8">GPIO34/35 cableados (Rev E) pero no leidos por el firmware v9.</text>
</g>
<g font-size=".9" fill="#555">
<text x="40.2" y="20.3">1</text>
<text x="40.2" y="21.9">2</text>
<text x="40.2" y="23.5">3</text>
<text x="76.3" y="20.3">20</text>
<text x="76.3" y="21.9">21</text>
<text x="76.3" y="23.5">22</text>
<text x="114.8" y="20.3">1</text>
<text x="114.8" y="21.9">2</text>
<text x="114.8" y="23.5">3</text>
<text x="138.7" y="21.9">6</text>
<text x="138.7" y="23.5">7</text>
<text x="138.7" y="20.3">5</text>
<text x="156.1" y="20.3">1</text>
<text x="156.1" y="21.9">2</text>
<text x="156.1" y="23.5">3</text>
<text x="184.6" y="20.3">1</text>
<text x="184.6" y="21.9">2</text>
<text x="184.6" y="23.5">3</text>
<text x="208.6" y="21.9">6</text>
<text x="208.6" y="23.5">7</text>
<text x="208.6" y="20.3">5</text>
<text x="225.9" y="20.3">1</text>
<text x="225.9" y="21.9">2</text>
<text x="225.9" y="23.5">3</text>
<text x="40.2" y="25.1">4</text>
<text x="40.2" y="26.7">5</text>
<text x="40.2" y="28.3">6</text>
<text x="40.2" y="29.8">7</text>
<text x="76.2" y="26.7">24</text>
<text x="76.3" y="29.8">26</text>
<text x="76.3" y="25.1">23</text>
<text x="76.3" y="28.3">25</text>
<text x="114.8" y="25.1">4</text>
<text x="184.6" y="25.1">4</text>
<text x="40.2" y="31.4">8</text>
<text x="40.2" y="33">9</text>
<text x="40.2" y="34.6">10</text>
<text x="76.3" y="33">28</text>
<text x="76.3" y="34.6">29</text>
<text x="76.3" y="31.4">27</text>
<text x="40.2" y="36.2">11</text>
<text x="40.2" y="37.8">12</text>
<text x="40.2" y="39.4">13</text>
<text x="40.2" y="41">14</text>
<text x="76.3" y="36.2">30</text>
<text x="76.3" y="41">33</text>
<text x="76.3" y="37.8">31</text>
<text x="76.3" y="39.4">32</text>
<text x="40.2" y="42.5">15</text>
<text x="40.2" y="44.1">16</text>
<text x="40.2" y="45.7">17</text>
<text x="40.2" y="47.3">18</text>
<text x="76.2" y="42.5">34</text>
<text x="76.3" y="45.7">36</text>
<text x="76.3" y="47.3">37</text>
<text x="76.3" y="44.1">35</text>
<text x="114.8" y="44.9">1</text>
<text x="114.8" y="46.5">2</text>
<text x="138.7" y="46.5">6</text>
<text x="138.7" y="44.9">5</text>
<text x="156.1" y="44.9">1</text>
<text x="156.1" y="46.5">2</text>
<text x="184.6" y="44.9">1</text>
<text x="184.6" y="46.5">2</text>
<text x="208.6" y="46.5">6</text>
<text x="208.6" y="44.9">5</text>
<text x="225.9" y="44.9">1</text>
<text x="225.9" y="46.5">2</text>
<text x="40.2" y="48.9">19</text>
<text x="76.3" y="48.9">38</text>
<text x="114.8" y="48.1">3</text>
<text x="114.8" y="49.7">4</text>
<text x="138.7" y="48.1">7</text>
<text x="156.1" y="48.1">3</text>
<text x="184.6" y="48.1">3</text>
<text x="184.6" y="49.7">4</text>
<text x="208.6" y="48.1">7</text>
<text x="225.9" y="48.1">3</text>
<text x="114.8" y="69.5">1</text>
<text x="114.8" y="71.1">2</text>
<text x="138.7" y="71.1">6</text>
<text x="138.7" y="69.5">5</text>
<text x="156.1" y="69.5">1</text>
<text x="156.1" y="71.1">2</text>
<text x="184.6" y="69.5">1</text>
<text x="184.6" y="71.1">2</text>
<text x="208.6" y="71.1">6</text>
<text x="208.6" y="69.5">5</text>
<text x="225.9" y="69.5">1</text>
<text x="225.9" y="71.1">2</text>
<text x="114.8" y="72.7">3</text>
<text x="114.8" y="74.3">4</text>
<text x="138.7" y="72.7">7</text>
<text x="156.1" y="72.7">3</text>
<text x="184.6" y="72.7">3</text>
<text x="184.6" y="74.3">4</text>
<text x="208.6" y="72.7">7</text>
<text x="225.9" y="72.7">3</text>
<text x="114.8" y="94.1">1</text>
<text x="114.8" y="95.7">2</text>
<text x="138.7" y="95.7">6</text>
<text x="138.7" y="94.1">5</text>
<text x="156.1" y="94.1">1</text>
<text x="156.1" y="95.7">2</text>
<text x="184.6" y="94.1">1</text>
<text x="184.6" y="95.7">2</text>
<text x="208.6" y="95.7">6</text>
<text x="208.6" y="94.1">5</text>
<text x="225.9" y="94.1">1</text>
<text x="225.9" y="95.7">2</text>
<text x="114.8" y="97.3">3</text>
<text x="114.8" y="98.9">4</text>
<text x="138.7" y="97.3">7</text>
<text x="156.1" y="97.3">3</text>
<text x="184.6" y="97.3">3</text>
<text x="184.6" y="98.9">4</text>
<text x="208.6" y="97.3">7</text>
<text x="225.9" y="97.3">3</text>
<text x="21.1" y="126.7">1</text>
<text x="194.2" y="131.4">1</text>
<text x="208.6" y="131.4">2</text>
<text x="229.1" y="131.4">1</text>
<text x="243.5" y="131.4">2</text>
<text x="118" y="134.6">1</text>
<text x="118" y="136.2">2</text>
<text x="118" y="137.8">3</text>
<text x="152.9" y="134.6">1</text>
<text x="152.9" y="136.2">2</text>
<text x="152.9" y="137.8">3</text>
<text x="118" y="139.4">4</text>
<text x="152.9" y="139.4">4</text>
<text x="194.2" y="142.6">1</text>
<text x="208.6" y="142.6">2</text>
<text x="229.1" y="142.6">1</text>
<text x="243.5" y="142.6">2</text>
<text x="194.2" y="153.7">1</text>
<text x="208.6" y="153.7">2</text>
<text x="229.1" y="153.7">1</text>
<text x="243.5" y="153.7">2</text>
</g>
</svg>
